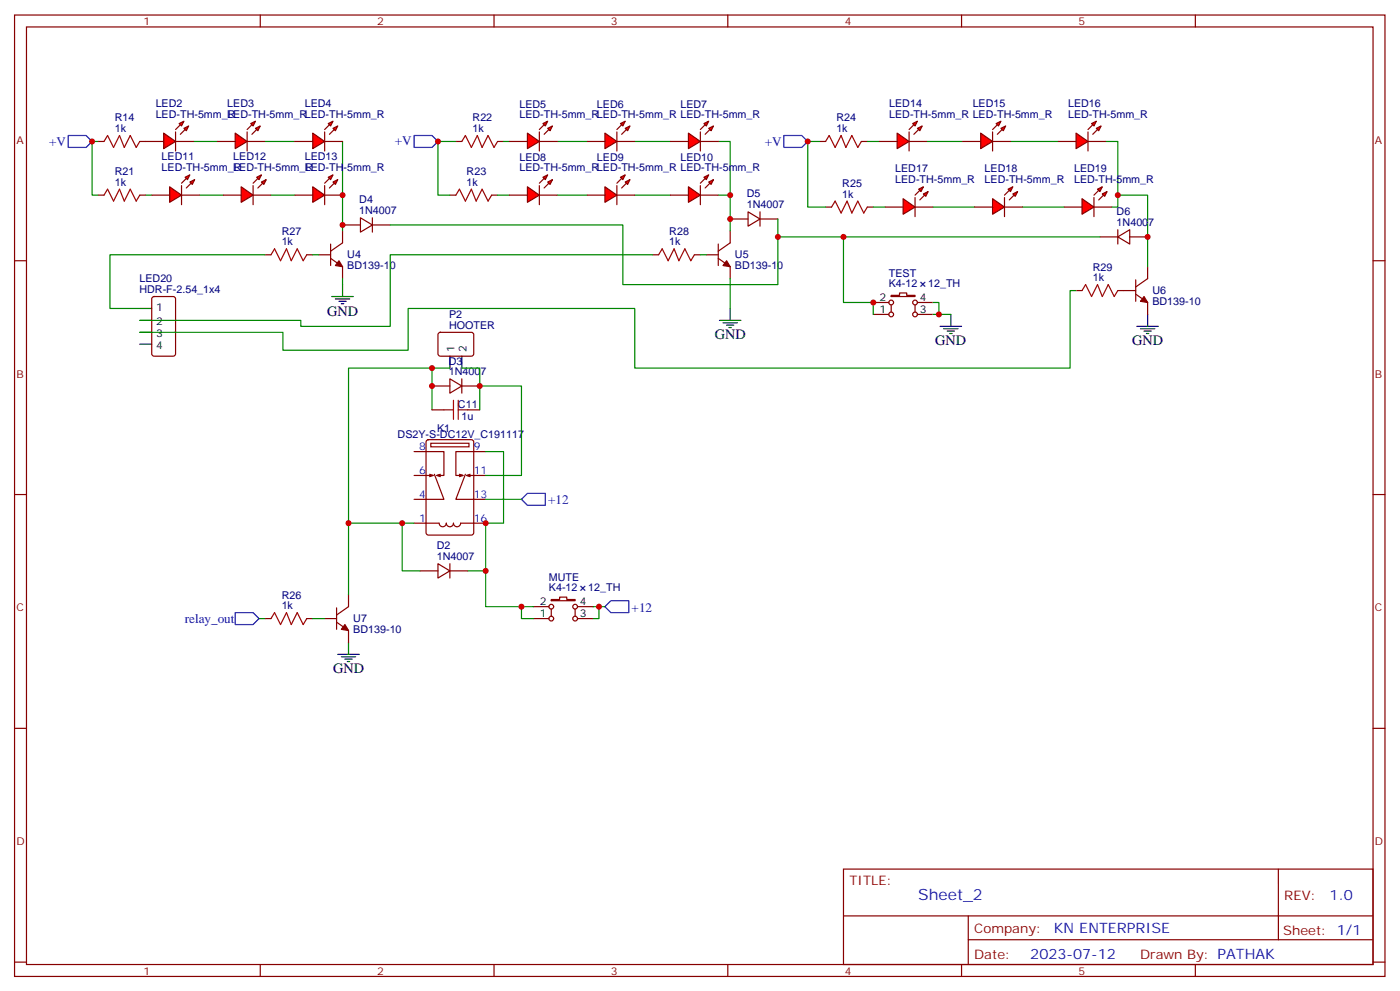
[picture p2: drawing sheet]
<svg xmlns="http://www.w3.org/2000/svg" width="414mm" height="293mm" viewBox="0 0 414 293" stroke-linecap="round" stroke-linejoin="round" font-family="sans-serif">
<g fill="none" stroke="#870000" stroke-width=".35">
<path d="M4.3 4.4h405.3v284.4h-405.3zM7.8 8h398.3v277.3h-398.3zM77 4.4v3.6M146.1 4.4v3.6M215.3 4.4v3.6M284.4 4.4v3.6M353.6 4.4v3.6M29 41.8h1.8M29 57.7h1.8M41.3 41.8h1.8M41.3 57.7h1.8M133.1 57.7h1.7"/>
<path d="M134.8 41.8h1.8M145.4 57.7h1.8M147.2 41.8h1.7M242.4 41.8h1.8M254.8 41.8h1.7M4.3 77.1h3.5M78.4 75.4h1.8M90.7 75.4h1.8M94.3 75.4h3.5M97.8 76.4l3.5 2.5v3.5M97.8 72.2v6.3M101.3 68.3v3.5l-3.5 2.5"/>
<path d="M193 75.4h1.8M205.4 75.4h1.8M208.9 75.4h3.5M212.4 76.4l3.6 2.5v3.5M212.4 72.2v6.3M216 68.3v3.5l-3.6 2.5M244.2 61.2h1.8M256.5 61.2h1.8M339.4 78.9v3.5l-3.5 2.5M406.1 77.1h3.5M318.3 85.9h1.7M330.6 85.9h5.3"/>
<path d="M335.9 87l3.5 2.5v3.5M335.9 82.8v6.3M122.5 133.6h8.8v7h-2.1l1-.3M126.2 130.2l.5-.2h12.7l.7 .5v27.1l-.4 .6-13 .1-.6-.5-.1-27.1zM127.4 131.1h11.3v1.1h-11.3zM143.7 133.6h-8.9v7h2.1l-1-.3M4.3 146.3h3.5M122.5 154.7h7.4a1.06 1.06 0 0 0 1.1 1.1 1.06 1.06 0 0 0 1-1.1 1.06 1.06 0 0 0 1.1 1.1 1.06 1.06 0 0 0 1-1.1 1.06 1.06 0 0 0 1.1 1.1 1.06 1.06 0 0 0 1-1.1h7.5M122.5 140.6h5.6l-1 .4M127.1 140.3l1 .3M128.5 140.3l2.8 7.4h-8.8M129.2 140.6l1 .4"/>
<path d="M136.9 140.6l-1 .4M137.7 140.3l-2.9 7.4h8.9M139.1 140.3l-1.1 .3M143.7 140.6h-5.7l1.1 .4M406.1 146.3h3.5M99.6 179.8v6.3M103.1 175.9v3.5l-3.5 2.5M124.2 168.8h5.3M129.5 166.7l3.6 2.1-3.6 2.2zM133.1 166.7v4.3M133.1 168.8h5.3M78.4 183h1.8"/>
<path d="M90.7 183h1.8M96 183h3.6M99.6 184l3.5 2.5v3.5M4.3 215.4h3.5M406.1 215.4h3.5M249.5 257h156.6v28.3h-156.6zM378.1 257.1v20.8M249.5 270.9h156.5M286.4 277.9h119.6M286.4 270.9v14.1M4.3 284.6h3.5M77 285.3v3.5"/>
<path d="M146.1 285.3v3.5M215.3 285.3v3.5M284.4 285.3v3.5M353.6 285.3v3.5M406.1 284.6h3.5"/>
</g>
<g fill="#870000" stroke="#870000" stroke-width=".35">
<path d="M100.3 77.1l1 1.8-2.1-.4z"/>
<path d="M214.9 77.1l1.1 1.8-2.1-.4z"/>
<path d="M338.4 87.7l1 1.8-2.1-.4z"/>
<path d="M102 184.7l1.1 1.8-2.1-.4z"/>
</g>
<g fill="none" stroke="#008700" stroke-width=".35">
<path d="M29 41.8h-1.8v15.9h1.8M43.1 57.7h1.8M57.2 41.8h7.1M59 57.7h7M78.4 41.8h8.8M80.2 57.7h7M101.3 41.8v26.5M134.8 41.8h-5.3v15.9h3.6M147.2 57.7h3.5M148.9 41.8h1.8M164.8 41.8h8.8M164.8 57.7h8.8"/>
<path d="M187.7 41.8h10.6M187.7 57.7h10.6M212.4 41.8h3.6v15.9h-3.6M216 57.7v10.6M242.4 41.8h-3.5v19.4h5.3M256.5 41.8h3.6M274.2 41.8h10.6M298.9 41.8h14.1M327.1 41.8h3.5v19.4h-1.7M330.6 57.7h8.8v21.2M258.3 61.2h3.5M275.9 61.2h12.4"/>
<path d="M302.4 61.2h12.3M143.7 133.6h5.2v21.1h-5.2v14.1h-5.3M119 154.7v14.1h5.2M122.5 154.7h-19.4v21.2M92.5 183h3.5"/>
</g>
<path d="M30.8 41.8l1-1.7 1.8 3.5 1.7-3.5 1.5 3.5 1.7-3.5 1.8 3.5 1-1.8M30.8 57.7l1-1.7 1.8 3.5 1.7-3.5 1.5 3.5 1.7-3.5 1.8 3.5 1-1.8M134.8 57.7l1.1-1.7 1.8 3.5 1.7-3.5 1.4 3.5 1.8-3.5 1.8 3.5 1-1.8M136.6 41.8l1.1-1.7 1.7 3.5 1.8-3.5 1.4 3.5 1.8-3.5 1.7 3.5 1.1-1.8M244.2 41.8l1.1-1.7 1.7 3.5 1.8-3.5 1.4 3.5 1.8-3.5 1.7 3.5 1.1-1.8M80.2 75.4l1-1.8 1.8 3.5 1.7-3.5 1.4 3.5 1.8-3.5 1.8 3.5 1-1.7M194.8 75.4l1.1-1.8 1.7 3.5 1.8-3.5 1.4 3.5 1.8-3.5 1.7 3.5 1.1-1.7M246 61.2l1-1.7 1.8 3.5 1.7-3.5 1.5 3.5 1.7-3.5 1.8 3.5 1-1.8M320 85.9l1.1-1.7 1.8 3.5 1.7-3.5 1.4 3.5 1.8-3.5 1.8 3.5 1-1.8M80.2 183l1-1.8 1.8 3.5 1.7-3.5 1.4 3.5 1.8-3.5 1.8 3.5 1-1.7" fill="none" stroke="#a10000" stroke-width=".35"/>
<g fill="none" stroke="#000" stroke-width=".35">
<path d="M98.1 87.7h6.4M99.2 88.4h4.2M100.3 89.1h2.1M101 89.8h.7M101.3 84.2v3.5M212.8 94.8h6.3M213.9 95.5h4.2M214.9 96.2h2.1M215.6 96.9h.7M216 91.2v3.6M336.3 96.5h6.3M337.3 97.2h4.3"/>
<path d="M338.4 97.9h2.1M339.1 98.6h.7M339.4 93v3.5"/>
</g>
<g fill="#f00" stroke="#870000" stroke-width=".35">
<path d="M48.4 39.4l3.5 2.4-3.5 2.2z"/>
<path d="M51.9 39v5.7z"/>
</g>
<g fill="#870000" stroke="#870000" stroke-width=".35">
<path d="M53.3 36.9l-1.4 1.4z"/>
<path d="M53.3 39.7l1.5-1.4z"/>
</g>
<g fill="#f00" stroke="#870000" stroke-width=".35">
<path d="M53 36.5l1.4-.7-.7 1.5z"/>
<path d="M54.4 38l1.4-.7-.7 1.4z"/>
</g>
<path d="M43.1 41.8h5.3M51.9 41.8h5.3" fill="none" stroke="#870000" stroke-width=".35"/>
<g fill="#f00" stroke="#870000" stroke-width=".35">
<path d="M69.6 39.4l3.5 2.4-3.5 2.2z"/>
<path d="M73.1 39v5.7z"/>
</g>
<g fill="#870000" stroke="#870000" stroke-width=".35">
<path d="M74.5 36.9l-1.4 1.4z"/>
<path d="M74.5 39.7l1.4-1.4z"/>
</g>
<g fill="#f00" stroke="#870000" stroke-width=".35">
<path d="M74.2 36.5l1.4-.7-.7 1.5z"/>
<path d="M75.6 38l1.4-.7-.7 1.4z"/>
</g>
<path d="M64.3 41.8h5.3M73.1 41.8h5.3" fill="none" stroke="#870000" stroke-width=".35"/>
<g fill="#f00" stroke="#870000" stroke-width=".35">
<path d="M92.5 39.4l3.5 2.4-3.5 2.2z"/>
<path d="M96 39v5.7z"/>
</g>
<g fill="#870000" stroke="#870000" stroke-width=".35">
<path d="M96 38.3l1.4-1.4z"/>
<path d="M97.4 39.7l1.4-1.4z"/>
</g>
<g fill="#f00" stroke="#870000" stroke-width=".35">
<path d="M97.1 36.5l1.4-.7-.7 1.5z"/>
<path d="M98.5 38l1.4-.7-.7 1.4z"/>
</g>
<path d="M87.2 41.8h5.3M96 41.8h5.3" fill="none" stroke="#870000" stroke-width=".35"/>
<g fill="#f00" stroke="#870000" stroke-width=".35">
<path d="M50.2 55.2l3.5 2.5-3.5 2.1z"/>
<path d="M53.7 54.9v5.6z"/>
</g>
<g fill="#870000" stroke="#870000" stroke-width=".35">
<path d="M55.1 52.8l-1.4 1.4z"/>
<path d="M55.1 55.6l1.4-1.4z"/>
</g>
<g fill="#f00" stroke="#870000" stroke-width=".35">
<path d="M54.8 52.4l1.4-.7-.7 1.4z"/>
<path d="M56.2 53.8l1.4-.7-.7 1.4z"/>
</g>
<path d="M44.9 57.7h5.3M53.7 57.7h5.3" fill="none" stroke="#870000" stroke-width=".35"/>
<g fill="#f00" stroke="#870000" stroke-width=".35">
<path d="M71.3 55.2l3.6 2.5-3.6 2.1z"/>
<path d="M74.9 54.9v5.6z"/>
</g>
<g fill="#870000" stroke="#870000" stroke-width=".35">
<path d="M74.9 54.2l1.4-1.4z"/>
<path d="M76.3 55.6l1.4-1.4z"/>
</g>
<g fill="#f00" stroke="#870000" stroke-width=".35">
<path d="M75.9 52.4l1.4-.7-.7 1.4z"/>
<path d="M77.3 53.8l1.4-.7-.7 1.4z"/>
</g>
<path d="M66 57.7h5.3M74.9 57.7h5.3" fill="none" stroke="#870000" stroke-width=".35"/>
<g fill="#f00" stroke="#870000" stroke-width=".35">
<path d="M92.5 55.2l3.5 2.5-3.5 2.1z"/>
<path d="M96 54.9v5.6z"/>
</g>
<g fill="#870000" stroke="#870000" stroke-width=".35">
<path d="M96 54.2l1.4-1.4z"/>
<path d="M97.4 55.6l1.4-1.4z"/>
</g>
<g fill="#f00" stroke="#870000" stroke-width=".35">
<path d="M97.1 52.4l1.4-.7-.7 1.4z"/>
<path d="M98.5 53.8l1.4-.7-.7 1.4z"/>
</g>
<path d="M87.2 57.7h5.3M96 57.7h5.3" fill="none" stroke="#870000" stroke-width=".35"/>
<g fill="#f00" stroke="#870000" stroke-width=".35">
<path d="M156 39.4l3.5 2.4-3.5 2.2z"/>
<path d="M159.5 39v5.7z"/>
</g>
<g fill="#870000" stroke="#870000" stroke-width=".35">
<path d="M159.5 38.3l1.4-1.4z"/>
<path d="M160.9 39.7l1.4-1.4z"/>
</g>
<g fill="#f00" stroke="#870000" stroke-width=".35">
<path d="M160.6 36.5l1.4-.7-.7 1.5z"/>
<path d="M162 38l1.4-.7-.7 1.4z"/>
</g>
<path d="M150.7 41.8h5.3M159.5 41.8h5.3" fill="none" stroke="#870000" stroke-width=".35"/>
<g fill="#f00" stroke="#870000" stroke-width=".35">
<path d="M178.9 39.4l3.6 2.4-3.6 2.2z"/>
<path d="M182.5 39v5.7z"/>
</g>
<g fill="#870000" stroke="#870000" stroke-width=".35">
<path d="M183.9 36.9l-1.4 1.4z"/>
<path d="M183.9 39.7l1.4-1.4z"/>
</g>
<g fill="#f00" stroke="#870000" stroke-width=".35">
<path d="M183.5 36.5l1.4-.7-.7 1.5z"/>
<path d="M184.9 38l1.4-.7-.7 1.4z"/>
</g>
<path d="M173.6 41.8h5.3M182.5 41.8h5.2" fill="none" stroke="#870000" stroke-width=".35"/>
<g fill="#f00" stroke="#870000" stroke-width=".35">
<path d="M203.6 39.4l3.6 2.4-3.6 2.2z"/>
<path d="M207.2 39v5.7z"/>
</g>
<g fill="#870000" stroke="#870000" stroke-width=".35">
<path d="M207.2 38.3l1.4-1.4z"/>
<path d="M208.6 39.7l1.4-1.4z"/>
</g>
<g fill="#f00" stroke="#870000" stroke-width=".35">
<path d="M208.2 36.5l1.4-.7-.7 1.5z"/>
<path d="M209.6 38l1.4-.7-.7 1.4z"/>
</g>
<path d="M198.3 41.8h5.3M207.2 41.8h5.2" fill="none" stroke="#870000" stroke-width=".35"/>
<g fill="#f00" stroke="#870000" stroke-width=".35">
<path d="M156 55.2l3.5 2.5-3.5 2.1z"/>
<path d="M159.5 54.9v5.6z"/>
</g>
<g fill="#870000" stroke="#870000" stroke-width=".35">
<path d="M159.5 54.2l1.4-1.4z"/>
<path d="M160.9 55.6l1.4-1.4z"/>
</g>
<g fill="#f00" stroke="#870000" stroke-width=".35">
<path d="M160.6 52.4l1.4-.7-.7 1.4z"/>
<path d="M162 53.8l1.4-.7-.7 1.4z"/>
</g>
<path d="M150.7 57.7h5.3M159.5 57.7h5.3" fill="none" stroke="#870000" stroke-width=".35"/>
<g fill="#f00" stroke="#870000" stroke-width=".35">
<path d="M178.9 55.2l3.6 2.5-3.6 2.1z"/>
<path d="M182.5 54.9v5.6z"/>
</g>
<g fill="#870000" stroke="#870000" stroke-width=".35">
<path d="M183.9 52.8l-1.4 1.4z"/>
<path d="M183.9 55.6l1.4-1.4z"/>
</g>
<g fill="#f00" stroke="#870000" stroke-width=".35">
<path d="M183.5 52.4l1.4-.7-.7 1.4z"/>
<path d="M184.9 53.8l1.4-.7-.7 1.4z"/>
</g>
<path d="M173.6 57.7h5.3M182.5 57.7h5.2" fill="none" stroke="#870000" stroke-width=".35"/>
<g fill="#f00" stroke="#870000" stroke-width=".35">
<path d="M203.6 55.2l3.6 2.5-3.6 2.1z"/>
<path d="M207.2 54.9v5.6z"/>
</g>
<g fill="#870000" stroke="#870000" stroke-width=".35">
<path d="M207.2 54.2l1.4-1.4z"/>
<path d="M208.6 55.6l1.4-1.4z"/>
</g>
<g fill="#f00" stroke="#870000" stroke-width=".35">
<path d="M208.2 52.4l1.4-.7-.7 1.4z"/>
<path d="M209.6 53.8l1.4-.7-.7 1.4z"/>
</g>
<path d="M198.3 57.7h5.3M207.2 57.7h5.2" fill="none" stroke="#870000" stroke-width=".35"/>
<g fill="#f00" stroke="#870000" stroke-width=".35">
<path d="M265.4 39.4l3.5 2.4-3.5 2.2z"/>
<path d="M268.9 39v5.7z"/>
</g>
<g fill="#870000" stroke="#870000" stroke-width=".35">
<path d="M270.3 36.9l-1.4 1.4z"/>
<path d="M270.3 39.7l1.4-1.4z"/>
</g>
<g fill="#f00" stroke="#870000" stroke-width=".35">
<path d="M269.9 36.5l1.5-.7-.7 1.5z"/>
<path d="M271.4 38l1.4-.7-.7 1.4z"/>
</g>
<path d="M260.1 41.8h5.3M268.9 41.8h5.3" fill="none" stroke="#870000" stroke-width=".35"/>
<g fill="#f00" stroke="#870000" stroke-width=".35">
<path d="M290.1 39.4l3.5 2.4-3.5 2.2z"/>
<path d="M293.6 39v5.7z"/>
</g>
<g fill="#870000" stroke="#870000" stroke-width=".35">
<path d="M295 36.9l-1.4 1.4z"/>
<path d="M295 39.7l1.4-1.4z"/>
</g>
<g fill="#f00" stroke="#870000" stroke-width=".35">
<path d="M294.6 36.5l1.5-.7-.8 1.5z"/>
<path d="M296.1 38l1.4-.7-.7 1.4z"/>
</g>
<path d="M284.8 41.8h5.3M293.6 41.8h5.3" fill="none" stroke="#870000" stroke-width=".35"/>
<g fill="#f00" stroke="#870000" stroke-width=".35">
<path d="M318.3 39.4l3.5 2.4-3.5 2.2z"/>
<path d="M321.8 39v5.7z"/>
</g>
<g fill="#870000" stroke="#870000" stroke-width=".35">
<path d="M321.8 38.3l1.4-1.4z"/>
<path d="M323.2 39.7l1.4-1.4z"/>
</g>
<g fill="#f00" stroke="#870000" stroke-width=".35">
<path d="M322.9 36.5l1.4-.7-.7 1.5z"/>
<path d="M324.3 38l1.4-.7-.7 1.4z"/>
</g>
<path d="M313 41.8h5.3M321.8 41.8h5.3" fill="none" stroke="#870000" stroke-width=".35"/>
<g fill="#f00" stroke="#870000" stroke-width=".35">
<path d="M267.1 58.8l3.6 2.4-3.6 2.2z"/>
<path d="M270.7 58.4v5.7z"/>
</g>
<g fill="#870000" stroke="#870000" stroke-width=".35">
<path d="M270.7 57.7l1.4-1.4z"/>
<path d="M272.1 59.1l1.4-1.4z"/>
</g>
<g fill="#f00" stroke="#870000" stroke-width=".35">
<path d="M271.7 56l1.4-.8-.7 1.5z"/>
<path d="M273.1 57.4l1.4-.7-.7 1.4z"/>
</g>
<path d="M261.8 61.2h5.3M270.7 61.2h5.2" fill="none" stroke="#870000" stroke-width=".35"/>
<g fill="#f00" stroke="#870000" stroke-width=".35">
<path d="M293.6 58.8l3.5 2.4-3.5 2.2z"/>
<path d="M297.1 58.4v5.7z"/>
</g>
<g fill="#870000" stroke="#870000" stroke-width=".35">
<path d="M298.5 56.3l-1.4 1.4z"/>
<path d="M298.5 59.1l1.4-1.4z"/>
</g>
<g fill="#f00" stroke="#870000" stroke-width=".35">
<path d="M298.2 56l1.4-.8-.7 1.5z"/>
<path d="M299.6 57.4l1.4-.7-.7 1.4z"/>
</g>
<path d="M288.3 61.2h5.3M297.1 61.2h5.3" fill="none" stroke="#870000" stroke-width=".35"/>
<g fill="#f00" stroke="#870000" stroke-width=".35">
<path d="M320 58.8l3.6 2.4-3.6 2.2z"/>
<path d="M323.6 58.4v5.7z"/>
</g>
<g fill="#870000" stroke="#870000" stroke-width=".35">
<path d="M323.6 57.7l1.4-1.4z"/>
<path d="M325 59.1l1.4-1.4z"/>
</g>
<g fill="#f00" stroke="#870000" stroke-width=".35">
<path d="M324.6 56l1.4-.8-.7 1.5z"/>
<path d="M326 57.4l1.4-.7-.7 1.4z"/>
</g>
<g fill="none" stroke="#870000" stroke-width=".35">
<path d="M101.3 66.5h5.3M106.6 64.4l3.5 2.1-3.5 2.2zM110.1 64.4v4.3M110.1 66.5h5.3M216 64.8h5.3M221.3 62.7l3.5 2.1-3.5 2.1zM224.8 62.7v4.2M224.8 64.8h5.3M314.7 61.2h5.3M323.6 61.2h5.3M325.3 70.1h5.3M330.6 70.1l3.6-2.2v4.3z"/>
<path d="M330.6 67.9v4.3M334.2 70.1h5.2M45.1 87.9l.5-.2h5.6l.7 .4v16.5l-.4 .7h-5.9l-.7-.4v-16.5zM129.8 98.5l.4-.2h9.5l.4 .7v5.9l-.7 .4h-9.4l-.5-.7v-5.6zM258.3 93h4.6M258.3 89.5h4.6M263.6 87.3h2.5v-.7h2.1v.7h2.5v.4h-7.1zM263.6 90.2v2.1M270.7 90.2v2.1M271.4 93h4.5M271.4 89.5h4.5M127.8 114.2h5.3"/>
<path d="M133.1 112l3.5 2.2-3.5 2.1zM136.6 112v4.3M136.6 114.2h5.3M127.8 121.2h3.5M138.4 121.2h3.5M157.8 179.4h4.5M163.1 177.3h2.4v-.7h2.1v.7h2.5v.4h-7zM170.8 179.4h4.6M157.8 183h4.5M163.1 180.1v2.1M170.1 180.1v2.1M170.8 183h4.6"/>
<circle cx="263.6" cy="93" r=".71"/>
<circle cx="263.6" cy="89.5" r=".71"/>
<circle cx="270.7" cy="93" r=".71"/>
<circle cx="270.7" cy="89.5" r=".71"/>
<circle cx="163.1" cy="179.4" r=".71"/>
<circle cx="170.1" cy="179.4" r=".71"/>
<circle cx="163.1" cy="183" r=".71"/>
<circle cx="170.1" cy="183" r=".71"/>
</g>
<g fill="none" stroke="#000" stroke-width=".35">
<path d="M41.3 91.2h3.6M41.3 94.8h3.6M41.3 98.3h3.6M278.1 96.5h6.3M279.1 97.2h4.3M280.2 97.9h2.1M280.9 98.6h.7M281.2 93v3.5M41.3 101.8h3.6M133.1 105.3v3.6M136.6 105.3v3.6M99.9 193.5h6.4"/>
<path d="M101 194.2h4.2M102 194.9h2.1M102.7 195.7h.7M103.1 190v3.5"/>
</g>
<g fill="none" stroke="#008700" stroke-width=".35">
<path d="M78.4 75.4h-45.9v15.8h8.8M92.5 75.4h1.8M115.4 66.5h68.8v17.7h45.9v-14.1M193 75.4h-77.6v21.1h-26.4v-1.7h-47.7M207.2 75.4h1.7M230.1 64.8v5.3h95.2M249.5 70.1v19.4h8.8v3.5M101.3 82.4v1.8M216 82.4v8.8M275.9 89.5h1.8v3.5M275.9 93h5.3M318.3 85.9h-1.8v23h-128.8v-17.7h-67v12.4h-37v-5.3h-42.4"/>
<path d="M127.8 108.9v12.3M133.1 108.9h-30v45.8M136.6 108.9h5.3v5.3M141.9 114.2h12.3v26.4h-10.5M141.9 114.2v7M143.7 147.7h10.5M143.7 168.8v10.6h14.1M154.2 179.4v3.6h3.6M175.4 179.4h3.5M177.2 179.4v3.6h-1.8M76.6 183h1.8"/>
</g>
<path d="M20.2 40.1h5.3l1.7 1.7-1.7 1.8h-5.3zM122.5 40.1h5.3l1.7 1.7-1.7 1.8h-5.3zM231.8 40.1h5.3l1.8 1.7-1.8 1.8h-5.3zM154.2 147.7l1.8-1.8h5.3v3.5h-5.3zM180.7 177.7h5.3v3.5h-5.3l-1.8-1.8zM69.6 181.2h5.3l1.7 1.8-1.7 1.7h-5.3z" fill="none" stroke="#00f" stroke-width=".35"/>
<path d="M134.1 118.4v5.6M135.5 118.4v5.6M131.3 121.2h2.8M135.5 121.2h2.9" fill="none" stroke="#a10000" stroke-width=".35"/>
<g fill="#c00">
<circle cx="216" cy="57.7" r=".88"/>
<circle cx="330.6" cy="57.7" r=".88"/>
<circle cx="119" cy="154.7" r=".88"/>
<circle cx="101.3" cy="57.7" r=".88"/>
<circle cx="103.1" cy="154.7" r=".88"/>
<circle cx="27.2" cy="41.8" r=".88"/>
<circle cx="129.5" cy="41.8" r=".88"/>
<circle cx="238.9" cy="41.8" r=".88"/>
<circle cx="177.2" cy="179.4" r=".88"/>
<circle cx="143.7" cy="168.8" r=".88"/>
<circle cx="154.2" cy="179.4" r=".88"/>
<circle cx="141.9" cy="114.2" r=".88"/>
<circle cx="127.8" cy="108.9" r=".88"/>
<circle cx="127.8" cy="114.2" r=".88"/>
<circle cx="101.3" cy="66.5" r=".88"/>
<circle cx="216" cy="64.8" r=".88"/>
<circle cx="339.4" cy="70.1" r=".88"/>
<circle cx="230.1" cy="70.1" r=".88"/>
<circle cx="249.5" cy="70.1" r=".88"/>
<circle cx="258.3" cy="89.5" r=".88"/>
<circle cx="277.7" cy="93" r=".88"/>
<circle cx="143.7" cy="154.7" r=".88"/>
</g>
<text font-size="4.6" fill="#00f" x="271.6" y="266.1">Sheet_2</text>
<g font-size="4.2">
<text x="96.7" y="93.3">GND</text>
<text x="211.4" y="100.4">GND</text>
<text x="276.6" y="102.2">GND</text>
<text x="334.9" y="102.2">GND</text>
<text x="98.5" y="199.2">GND</text>
</g>
<g font-size="4.2" fill="#00f">
<text x="393.3" y="266.3">1.0</text>
<text x="311.7" y="275.9">KN ENTERPRISE</text>
<text x="304.7" y="283.7">2023-07-12</text>
</g>
<g font-size="3.9" fill="#00f">
<text x="14.5" y="43.1">+V</text>
<text x="116.8" y="43">+V</text>
<text x="226.2" y="43.1">+V</text>
<text x="162.1" y="149.1">+12</text>
<text x="54.7" y="184.1">relay_out</text>
<text x="186.8" y="180.9">+12</text>
</g>
<g font-size="3.9" fill="#800">
<text x="251.2" y="261.6">TITLE:</text>
<text x="379.9" y="266.3">REV:</text>
<text x="288.2" y="275.8">Company:</text>
<text x="379.5" y="276.4">Sheet: 1/1</text>
<text x="288.2" y="283.5">Date:</text>
<text x="337.2" y="283.6">Drawn By: PATHAK</text>
</g>
<g font-size="3.2" fill="#800">
<text x="42.4" y="7.4">1</text>
<text x="111.5" y="7.4">2</text>
<text x="180.7" y="7.4">3</text>
<text x="249.8" y="7.4">4</text>
<text x="319" y="7.4">5</text>
<text x="4.8" y="42.5">A</text>
<text x="406.6" y="42.5">A</text>
<text x="4.8" y="111.7">B</text>
<text x="406.6" y="111.7">B</text>
<text x="4.8" y="180.8">C</text>
<text x="406.6" y="180.8">C</text>
<text x="4.8" y="250">D</text>
<text x="406.6" y="250">D</text>
<text x="42.4" y="288.3">1</text>
<text x="111.5" y="288.3">2</text>
<text x="180.7" y="288.3">3</text>
<text x="249.8" y="288.3">4</text>
<text x="319" y="288.3">5</text>
</g>
<g font-size="3.2" fill="#000080">
<text x="33.9" y="35.8">R14</text>
<text x="46" y="34.8">LED-TH-5mm_R</text>
<text x="46" y="31.6">LED2</text>
<text x="67.2" y="34.8">LED-TH-5mm_RLED-TH-5mm_R</text>
<text x="67.2" y="31.6">LED3</text>
<text x="90.1" y="31.6">LED4</text>
<text x="139.8" y="35.8">R22</text>
<text x="153.6" y="34.8">LED-TH-5mm_RLED-TH-5mm_R LED-TH-5mm_R</text>
<text x="153.6" y="31.8">LED5</text>
<text x="176.6" y="31.8">LED6</text>
<text x="201.2" y="31.8">LED7</text>
<text x="247.4" y="35.8">R24</text>
<text x="263" y="34.8">LED-TH-5mm_R LED-TH-5mm_R</text>
<text x="263" y="31.6">LED14</text>
<text x="287.7" y="31.6">LED15</text>
<text x="315.9" y="34.8">LED-TH-5mm_R</text>
<text x="315.9" y="31.6">LED16</text>
<text x="33.9" y="39">1k</text>
<text x="139.8" y="39">1k</text>
<text x="247.4" y="39">1k</text>
<text x="47.8" y="47.4">LED11</text>
<text x="69" y="47.4">LED12</text>
<text x="90.1" y="47.4">LED13</text>
<text x="153.6" y="47.7">LED8</text>
<text x="176.6" y="47.7">LED9</text>
<text x="201.2" y="47.7">LED10</text>
<text x="33.9" y="51.7">R21</text>
<text x="47.8" y="50.7">LED-TH-5mm_R</text>
<text x="69" y="50.7">LED-TH-5mm_R</text>
<text x="90.1" y="50.7">LED-TH-5mm_R</text>
<text x="138" y="51.7">R23</text>
<text x="153.6" y="50.7">LED-TH-5mm_RLED-TH-5mm_R LED-TH-5mm_R</text>
<text x="264.8" y="51">LED17</text>
<text x="291.2" y="51">LED18</text>
<text x="317.7" y="51">LED19</text>
<text x="33.9" y="54.9">1k</text>
<text x="138" y="54.9">1k</text>
<text x="220.9" y="58.4">D5</text>
<text x="249.1" y="58.4">1k</text>
<text x="249.1" y="55.2">R25</text>
<text x="264.8" y="54.2">LED-TH-5mm_R</text>
<text x="291.2" y="54.2">LED-TH-5mm_R</text>
<text x="317.7" y="54.2">LED-TH-5mm_R</text>
<text x="106.3" y="63.4">1N4007</text>
<text x="106.3" y="60.1">D4</text>
<text x="220.9" y="61.6">1N4007</text>
<text x="330.3" y="63.7">D6</text>
<text x="83.3" y="69.6">R27</text>
<text x="198" y="69.6">R28</text>
<text x="330.3" y="66.9">1N4007</text>
<text x="83.3" y="72.5">1k</text>
<text x="102.7" y="76.3">U4</text>
<text x="198" y="72.5">1k</text>
<text x="217.4" y="76.3">U5</text>
<text x="41.3" y="83.5">LED20</text>
<text x="102.7" y="79.7">BD139-10</text>
<text x="217.4" y="79.7">BD139-10</text>
<text x="262.9" y="81.8">TEST</text>
<text x="323.2" y="83.1">1k</text>
<text x="323.2" y="80.2">R29</text>
<text x="41.3" y="86.6">HDR-F-2.54_1x4</text>
<text x="262.9" y="84.8">K4-12</text>
<text x="274.5" y="84.8">12_TH</text>
<text x="340.9" y="86.9">U6</text>
<text x="132.8" y="94.1">P2</text>
<text x="340.9" y="90.3">BD139-10</text>
<text x="132.8" y="97.2">HOOTER</text>
<text x="132.7" y="107.9">D3</text>
<text x="132.7" y="111">1N4007</text>
<text x="135.5" y="120.6">C11</text>
<text x="136.5" y="124.1">1u</text>
<text x="117.6" y="129.4">DS2Y-S-DC12V_C191117</text>
<text x="129.3" y="127.6">K1</text>
<text x="129.2" y="165.7">1N4007</text>
<text x="129.2" y="162.5">D2</text>
<text x="162.3" y="171.8">MUTE</text>
<text x="83.3" y="177.2">R26</text>
<text x="162.3" y="174.7">K4-12</text>
<text x="174" y="174.7">12_TH</text>
<text x="83.3" y="180.1">1k</text>
<text x="104.5" y="183.9">U7</text>
<text x="104.5" y="187.3">BD139-10</text>
</g>
<g font-size="3.2">
<text x="260.2" y="89.1">2</text>
<text x="272.1" y="89.1">4</text>
<text x="46.2" y="91.9">1</text>
<text x="260.2" y="92.6">1</text>
<text x="272.1" y="92.6">3</text>
<text x="46.2" y="96.2">2</text>
<text x="46.2" y="99.7">3</text>
<text x="46.2" y="103.2">4</text>
<text x="134.5" y="104" transform="rotate(-90 134.5 104)">1</text>
<text x="138" y="104" transform="rotate(-90 138 104)">2</text>
<text x="159.6" y="179.1">2</text>
<text x="171.5" y="179.1">4</text>
<text x="159.6" y="182.6">1</text>
<text x="171.5" y="182.6">3</text>
</g>
<g font-size="3.2" fill="#00f">
<text x="124" y="133.2">8</text>
<text x="140.1" y="133.2">9</text>
<text x="124" y="140.3">6</text>
<text x="140.1" y="140.3">11</text>
<text x="124" y="147.3">4</text>
<text x="140.1" y="147.3">13</text>
<text x="124" y="154.4">1</text>
<text x="140.1" y="154.4">16</text>
</g>
</svg>
